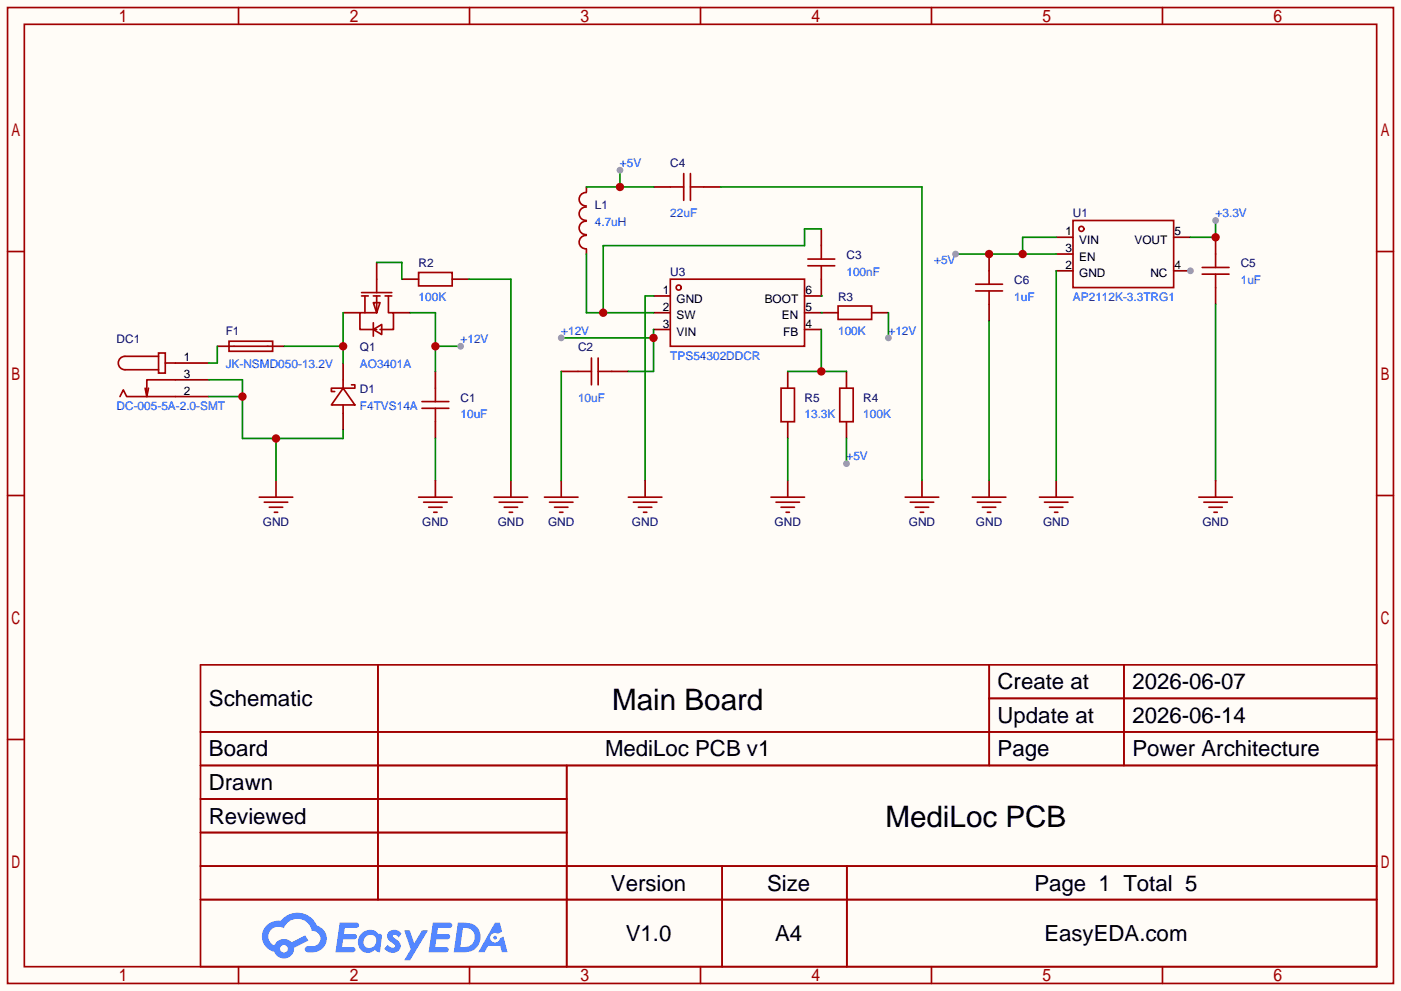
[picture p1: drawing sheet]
<svg xmlns="http://www.w3.org/2000/svg" width="212mm" height="150mm" viewBox="0 0 212 150" stroke-linecap="round" stroke-linejoin="round" font-family="sans-serif">
<path d="M0 0h212.1v150.1h-212.1z" fill="#fffcf7"/>
<g fill="none" stroke="#a10000" stroke-width=".25">
<path d="M1.1 1.1h209.8v147.9h-209.8zM3.7 3.7h204.7v142.7h-204.7zM36.1 1.1v2.6M71.1 1.1v2.6M106 1.1v2.6M141 1.1v2.6M176 1.1v2.6M1.1 38.1h2.6M208.4 38.1h2.5M1.1 75.1h2.6M208.4 75.1h2.5M1.1 112h2.6"/>
<path d="M30.4 100.7h178v45.7h-178zM30.4 110.9h178M30.4 116h178M57.2 100.7v35.6M85.8 116v30.4M149.8 100.7v15.3M149.8 105.8h58.6M170.2 100.7v15.3M208.4 112h2.5M30.4 121h55.4M30.4 131.2h178M30.4 126.1h55.4"/>
<path d="M30.4 136.3h178M109.3 131.2v15.2M128.2 131.2v15.2M36.1 146.4v2.6M71.1 146.4v2.6M106 146.4v2.6M141 146.4v2.6M176 146.4v2.6"/>
</g>
<g fill="#5487ff">
<path d="M58.9 141.1a1.3 1.3 0 0 1 1.9 .3l-.4 .6a.54 .54 0 0 0-1-.2l.1 .1a2.32 2.32 0 0 1 1.2 1.4 1.36 1.36 0 0 1-1.1 1 1.36 1.36 0 0 1-1.4-.6l.5-.6a.7 .7 0 0 0 1.1 .3v-.3a2.4 2.4 0 0 1-1.2-1.3l.1-.5z"/>
<path d="M61.2 140.9h.8l.7 2 1.2-2h.9l-2.7 4.6h-.9l1-1.7z"/>
<path d="M51.4 139.8h1.7a1.31 1.31 0 0 1 1.2 .2 .4 .4 0 0 1-.4 .6h-1.7l-.1 .9h1.6a.4 .4 0 0 1 .3 .4 .4 .4 0 0 1-.4 .4h-1.7l-.1 1.2h.8a1.23 1.23 0 0 1 1.2 .2 .39 .39 0 0 1-.4 .5h-2.6z"/>
<path d="M65.5 139.8h1.7a1.32 1.32 0 0 1 1.2 .2 .39 .39 0 0 1-.3 .6h-1.8l-.1 .9h1.6a.4 .4 0 0 1 .4 .4 .4 .4 0 0 1-.5 .4h-1.6l-.2 1.2h.8a1.23 1.23 0 0 1 1.2 .2 .39 .39 0 0 1-.4 .5h-2.6z"/>
<path d="M74.9 139.8h.8l.3 1.3-.6 .4a.75 .75 0 0 0-1.1 .3 .75 .75 0 0 0 .4 1 .75 .75 0 0 0 1-.7l.5-.2 .6 2.3h-.8l-.3-.9h-1.8l-.5 .9h-1z"/>
<path d="M69.3 139.8l-.6 4.4h1.4a2.27 2.27 0 0 0 2.6-1.6 2.27 2.27 0 0 0-1.4-2.7zM70.1 140.6a1.5 1.5 0 0 1 1.8 1.5 1.5 1.5 0 0 1-1.9 1.4h-.3z"/>
<path d="M54.7 141.4a1.62 1.62 0 0 0-.4 2.1 1.62 1.62 0 0 0 2.1 .7l.3-.3 .4 .3h.4l.3-2.4-.1-.3h-.2a.57 .57 0 0 1-.6-.4 1.73 1.73 0 0 0-2.2 .3zM55.3 141.9a.96 .96 0 0 1 1.5 0 .96 .96 0 0 1-.2 1.5 .95 .95 0 0 1-1.4-.1 .95 .95 0 0 1 .1-1.4z"/>
<path d="M40.4 140.2a2.37 2.37 0 0 0 1.1 4 1.54 1.54 0 0 0 1.8 1 1.54 1.54 0 0 0 1.2-1.6l2.2-1.1-.5-.8-2.1 1a1.57 1.57 0 0 0-2.6 .5 1.5 1.5 0 0 1-.7-2.1 1.5 1.5 0 0 1 2.2-.5 2.23 2.23 0 0 1 2.3-1.4 2.23 2.23 0 0 1 1.9 1.8 1.16 1.16 0 0 1 1.3 1.1 1.16 1.16 0 0 1-1.1 1.2h-.7a.47 .47 0 0 0-.6 .4 .47 .47 0 0 0 .5 .6 2.26 2.26 0 0 0 2.8-2.6 2.12 2.12 0 0 0-1.4-1.5 3.2 3.2 0 0 0-5.5-.7h-.3a2.55 2.55 0 0 0-1.8 .7zM42.4 143.7a.6 .6 0 0 1 1.2 0 .6 .6 0 0 1-1.2 0z"/>
<circle cx="74.9" cy="142" r=".28"/>
</g>
<g fill="none" stroke="#a10000" stroke-width=".25">
<path d="M88.8 35.7a1.01 1.01 0 0 0-1.1 1 1.01 1.01 0 0 0 1.1 1M88.8 33.5a1.01 1.01 0 0 0-1.1 1 1.01 1.01 0 0 0 1.1 1M88.8 31.4a1.01 1.01 0 0 0-1.1 1 1.01 1.01 0 0 0 1.1 1M88.8 29.2a1.01 1.01 0 0 0-1.1 1 1.01 1.01 0 0 0 1.1 1M101.5 28.3h2M103.5 26.3v4.1M104.5 26.3v4.1M104.5 28.3h2.1M122.3 39.2h4.1M124.3 37.2v2M162.4 33.4h15.3v10.2h-15.3zM184 38.5v2"/>
<path d="M22.5 58.8l-.3 1.3M24 53.5h1v3h-1zM24 54h-5.1a1.02 1.02 0 0 0-1 1 1.02 1.02 0 0 0 1 1h5.1M25 55h1.5M26.5 57.5h-4.3v2.6l-.2-1.3M34.7 51.7h6.6v1.5h-6.6zM35.4 52.5h5.1M51.9 58.8l1.8 2.5h-3.5zM51.9 57.5v1.3M53.2 58.3h.5v.5h-3.5v.5h.5M54.7 44.3h4.6M54.7 44.8h1.1"/>
<path d="M55.2 44.8v2.6M56.5 45.8h1l-.5 1.6zM56.5 49.9l1.3-.8v1.6zM56.5 48.9v2M56.5 44.8h1M57 44.8v2.6h-2.5v2.5h2.5M57 42.3v2M58.3 44.8h1M58.8 44.8v2.6h.8v2.5h-2.1M63.4 41.3h5.1v2h-5.1zM65.9 58.8v2M87.5 56.3h2"/>
<path d="M89.5 54.2v4.1M90.6 56.3h2M90.6 54.2v4.1M101.5 42.3h20.3v10.2h-20.3zM118.2 58.8h2.1v5.1h-2.1zM122.3 40.3h4.1M124.3 40.3v2M126.9 46.4h5.1v2h-5.1zM127.1 58.8h2.1v5.1h-2.1zM147.7 43.1h4.1M147.7 44.1h4.1M149.7 41v2.1"/>
<path d="M149.7 44.1v2M182 40.5h4.1M182 41.5h4.1M184 41.5v2.1M18.2 60.1l.5-1 .5 1h7.3M51.9 61.3v1.3M63.9 61.8h4M63.9 60.8h4M65.9 61.8v2.1"/>
<circle cx="163.7" cy="34.7" r=".38"/>
<circle cx="102.7" cy="43.6" r=".38"/>
</g>
<g fill="none" stroke="#870000" stroke-width=".25">
<path d="M57 39.8v2.5M88.8 28.3v.8M88.8 37.7v.8M98.9 28.3h2.6M106.6 28.3h2.5M124.3 34.7v2.5M149.7 38.5v2.5M159.9 35.9h2.5M159.9 38.5h2.5M184 35.9v2.6M26.5 55h5.1M26.5 57.5h5.1"/>
<path d="M32.9 52.5h2.5M40.5 52.5h2.6M51.9 55v2.5M51.9 47.4h2.6M59.6 47.4h2.5M60.8 42.3h2.6M65.9 56.3v2.5M68.5 42.3h2.5M85 56.3h2.5M92.6 56.3h2.5M98.9 47.4h2.6M98.9 44.8h2.6"/>
<path d="M98.9 49.9h2.6M119.3 56.3v2.5M121.8 47.4h5.1M121.8 49.9h2.5M124.3 42.3v2.5h-2.5M128.1 56.3v2.5M132 47.4h2.5M149.7 46.1v2.5M159.9 41h2.5M177.7 41h2.5M184 43.6v2.5M26.5 60.1h5.1"/>
<path d="M51.9 62.6v2.6M65.9 63.9v2.5M119.3 63.9v2.5M128.1 63.9v2.5"/>
</g>
<circle cx="180.2" cy="41" r=".51" fill="#999"/>
<path d="M177.7 35.9h2.5M41.8 72.8v2.5" fill="none" stroke="#870000" stroke-width=".25"/>
<path d="M31.6 57.5h5.1v8.9h15.2v-1.2M32.9 52.5v2.5h-1.3M31.6 60.1h5.1M41.8 66.4v6.4" fill="none" stroke="#008700" stroke-width=".25"/>
<path d="M39.2 75.3h5.1M40 76.1h3.6M40.8 76.8h2M41.5 77.6h.5" fill="none" stroke="#a10000" stroke-width=".25"/>
<g fill="#c00">
<circle cx="41.8" cy="66.4" r=".63"/>
<circle cx="36.7" cy="60.1" r=".63"/>
</g>
<path d="M43.1 52.5h8.8M51.9 47.4v7.6" fill="none" stroke="#008700" stroke-width=".25"/>
<circle cx="51.9" cy="52.5" r=".63" fill="#c00"/>
<path d="M57 39.8h3.8v2.5M62.1 47.4h3.8v8.9M65.9 52.5h3.8" fill="none" stroke="#008700" stroke-width=".25"/>
<path d="M77.3 72.8v2.5" fill="none" stroke="#870000" stroke-width=".25"/>
<path d="M74.8 75.3h5.1M75.6 76.1h3.5M76.3 76.8h2.1M77.1 77.6h.5" fill="none" stroke="#a10000" stroke-width=".25"/>
<circle cx="65.9" cy="52.5" r=".63" fill="#c00"/>
<circle cx="69.7" cy="52.5" r=".51" fill="#999"/>
<path d="M85 51.2h13.9M98.9 49.9v6.4h-3.8" fill="none" stroke="#008700" stroke-width=".25"/>
<circle cx="98.9" cy="51.2" r=".63" fill="#c00"/>
<circle cx="85" cy="51.2" r=".51" fill="#999"/>
<path d="M85 72.8v2.5" fill="none" stroke="#870000" stroke-width=".25"/>
<path d="M82.4 75.3h5.1M83.2 76.1h3.5M83.9 76.8h2.1M84.7 77.6h.5" fill="none" stroke="#a10000" stroke-width=".25"/>
<path d="M124.3 47.4h.1M134.5 47.4v3.8" fill="none" stroke="#008700" stroke-width=".25"/>
<circle cx="134.5" cy="51.2" r=".51" fill="#999"/>
<path d="M88.8 38.5v8.9h10.1M124.3 34.7h-2.5v2.5h-30.5v10.2" fill="none" stroke="#008700" stroke-width=".25"/>
<circle cx="91.3" cy="47.4" r=".63" fill="#c00"/>
<path d="M88.8 28.3h10.1M93.9 25.8v2.5M98.9 44.8h-1.2v28M124.3 44.8h.1" fill="none" stroke="#008700" stroke-width=".25"/>
<path d="M97.7 72.8v2.5" fill="none" stroke="#870000" stroke-width=".25"/>
<path d="M95.1 75.3h5.1M95.9 76.1h3.5M96.6 76.8h2.1M97.4 77.6h.5" fill="none" stroke="#a10000" stroke-width=".25"/>
<circle cx="93.9" cy="28.3" r=".63" fill="#c00"/>
<circle cx="93.9" cy="25.8" r=".51" fill="#999"/>
<path d="M139.6 72.8v2.5" fill="none" stroke="#870000" stroke-width=".25"/>
<path d="M137 75.3h5.1M137.8 76.1h3.6M138.6 76.8h2M139.3 77.6h.5" fill="none" stroke="#a10000" stroke-width=".25"/>
<path d="M109.1 28.3h30.5v44.5M119.3 56.3h8.8M124.3 49.9v6.4" fill="none" stroke="#008700" stroke-width=".25"/>
<circle cx="124.3" cy="56.3" r=".63" fill="#c00"/>
<path d="M119.3 72.8v2.5" fill="none" stroke="#870000" stroke-width=".25"/>
<path d="M116.7 75.3h5.1M117.5 76.1h3.5M118.2 76.8h2.1M119 77.6h.5" fill="none" stroke="#a10000" stroke-width=".25"/>
<path d="M119.3 66.4v6.4M128.1 66.4v3.8" fill="none" stroke="#008700" stroke-width=".25"/>
<circle cx="128.1" cy="70.2" r=".51" fill="#999"/>
<path d="M144.7 38.5h15.2M159.9 35.9h-5.1v2.6" fill="none" stroke="#008700" stroke-width=".25"/>
<g fill="#c00">
<circle cx="154.8" cy="38.5" r=".63"/>
<circle cx="149.7" cy="38.5" r=".63"/>
</g>
<circle cx="144.7" cy="38.5" r=".51" fill="#999"/>
<path d="M159.9 72.8v2.5" fill="none" stroke="#870000" stroke-width=".25"/>
<path d="M157.4 75.3h5M158.1 76.1h3.6M158.9 76.8h2M159.6 77.6h.5" fill="none" stroke="#a10000" stroke-width=".25"/>
<path d="M184 33.4v2.5h-3.8" fill="none" stroke="#008700" stroke-width=".25"/>
<circle cx="184" cy="35.9" r=".63" fill="#c00"/>
<circle cx="184" cy="33.4" r=".51" fill="#999"/>
<path d="M71 42.3h6.3v30.5M85 56.3v16.5M149.7 48.6v24.2M159.9 41v31.8M184 46.1v26.7M65.9 66.4v6.4" fill="none" stroke="#008700" stroke-width=".25"/>
<path d="M65.9 72.8v2.5M149.7 72.8v2.5M184 72.8v2.5" fill="none" stroke="#870000" stroke-width=".25"/>
<path d="M63.4 75.3h5.1M64.1 76.1h3.6M64.9 76.8h2M65.7 77.6h.5M147.2 75.3h5.1M148 76.1h3.5M148.7 76.8h2M149.5 77.6h.5M181.5 75.3h5.1M182.2 76.1h3.6M183 76.8h2M183.8 77.6h.5" fill="none" stroke="#a10000" stroke-width=".25"/>
<g font-size="4.5">
<text x="92.7" y="107.5">Main Board</text>
<text x="134" y="125.3">MediLoc PCB</text>
</g>
<g font-size="3.4">
<text x="31.6" y="107">Schematic</text>
<text x="151" y="104.4">Create at</text>
<text x="171.4" y="104.4">2026-06-07</text>
<text x="151" y="109.5">Update at</text>
<text x="171.4" y="109.5">2026-06-14</text>
<text x="31.6" y="114.6">Board</text>
<text x="31.6" y="119.7">Drawn</text>
<text x="91.6" y="114.6">MediLoc PCB v1</text>
<text x="151" y="114.6">Page</text>
<text x="171.4" y="114.6">Power Architecture</text>
<text x="31.6" y="124.7">Reviewed</text>
<text x="92.5" y="134.9">Version</text>
<text x="116.1" y="134.9">Size</text>
<text x="156.6" y="134.9">Page 1 Total 5</text>
<text x="94.7" y="142.5">V1.0</text>
<text x="117.3" y="142.5">A4</text>
<text x="158.1" y="142.5">EasyEDA.com</text>
</g>
<g font-size="1.8" fill="#00f">
<text x="93.9" y="25.3">+5V</text>
<text x="90" y="34.2">4.7uH</text>
<text x="101.5" y="32.9">22uF</text>
<text x="184" y="32.9">+3.3V</text>
<text x="128.1" y="41.8">100nF</text>
<text x="141.4" y="40">+5V</text>
<text x="63.4" y="45.6">100K</text>
<text x="153.5" y="45.6">1uF</text>
<text x="162.4" y="45.6">AP2112K-3.3TRG1</text>
<text x="187.8" y="43.1">1uF</text>
<text x="69.7" y="51.9">+12V</text>
<text x="85" y="50.7">+12V</text>
<text x="126.9" y="50.7">100K</text>
<text x="134.5" y="50.7">+12V</text>
<text x="34.2" y="55.8">JK-NSMD050-13.2V</text>
<text x="54.5" y="55.8">AO3401A</text>
<text x="101.5" y="54.5">TPS54302DDCR</text>
<text x="17.7" y="62.1">DC-005-5A-2.0-SMT</text>
<text x="54.5" y="62.1">F4TVS14A</text>
<text x="69.7" y="63.4">10uF</text>
<text x="87.5" y="60.8">10uF</text>
<text x="121.8" y="63.4">13.3K</text>
<text x="130.7" y="63.4">100K</text>
<text x="128.1" y="69.7">+5V</text>
</g>
<g font-size="1.8" fill="#000080">
<text x="101.5" y="25.3">C4</text>
<text x="90" y="31.6">L1</text>
<text x="162.4" y="32.9">U1</text>
<text x="63.4" y="40.5">R2</text>
<text x="101.5" y="41.8">U3</text>
<text x="128.1" y="39.2">C3</text>
<text x="187.8" y="40.5">C5</text>
<text x="126.9" y="45.6">R3</text>
<text x="153.5" y="43.1">C6</text>
<text x="17.7" y="51.9">DC1</text>
<text x="34.2" y="50.7">F1</text>
<text x="54.5" y="53.2">Q1</text>
<text x="87.5" y="53.2">C2</text>
<text x="54.5" y="59.6">D1</text>
<text x="69.7" y="60.8">C1</text>
<text x="121.8" y="60.8">R5</text>
<text x="130.7" y="60.8">R4</text>
<text x="39.8" y="79.6">GND</text>
<text x="63.9" y="79.6">GND</text>
<text x="75.3" y="79.6">GND</text>
<text x="83" y="79.6">GND</text>
<text x="95.7" y="79.6">GND</text>
<text x="117.3" y="79.6">GND</text>
<text x="137.6" y="79.6">GND</text>
<text x="147.7" y="79.6">GND</text>
<text x="157.9" y="79.6">GND</text>
<text x="182" y="79.6">GND</text>
</g>
<g font-size="1.8">
<text x="161.3" y="35.7">1</text>
<text x="177.8" y="35.7">5</text>
<text x="161.3" y="40.7">2</text>
<text x="161.3" y="38.2">3</text>
<text x="163.4" y="36.9">VIN</text>
<text x="163.4" y="39.5">EN</text>
<text x="171.8" y="36.9">VOUT</text>
<text x="177.8" y="40.7">4</text>
<text x="100.3" y="44.6">1</text>
<text x="100.3" y="47.1">2</text>
<text x="102.4" y="45.8">GND</text>
<text x="115.8" y="45.8">BOOT</text>
<text x="121.9" y="47.1">5</text>
<text x="121.9" y="44.6">6</text>
<text x="163.4" y="42">GND</text>
<text x="174.1" y="42">NC</text>
<text x="100.3" y="49.6">3</text>
<text x="102.4" y="48.4">SW</text>
<text x="102.4" y="50.9">VIN</text>
<text x="118.4" y="48.4">EN</text>
<text x="118.6" y="50.9">FB</text>
<text x="121.9" y="49.6">4</text>
<text x="27.8" y="54.7">1</text>
<text x="27.8" y="59.8">2</text>
<text x="27.8" y="57.3">3</text>
</g>
</svg>
